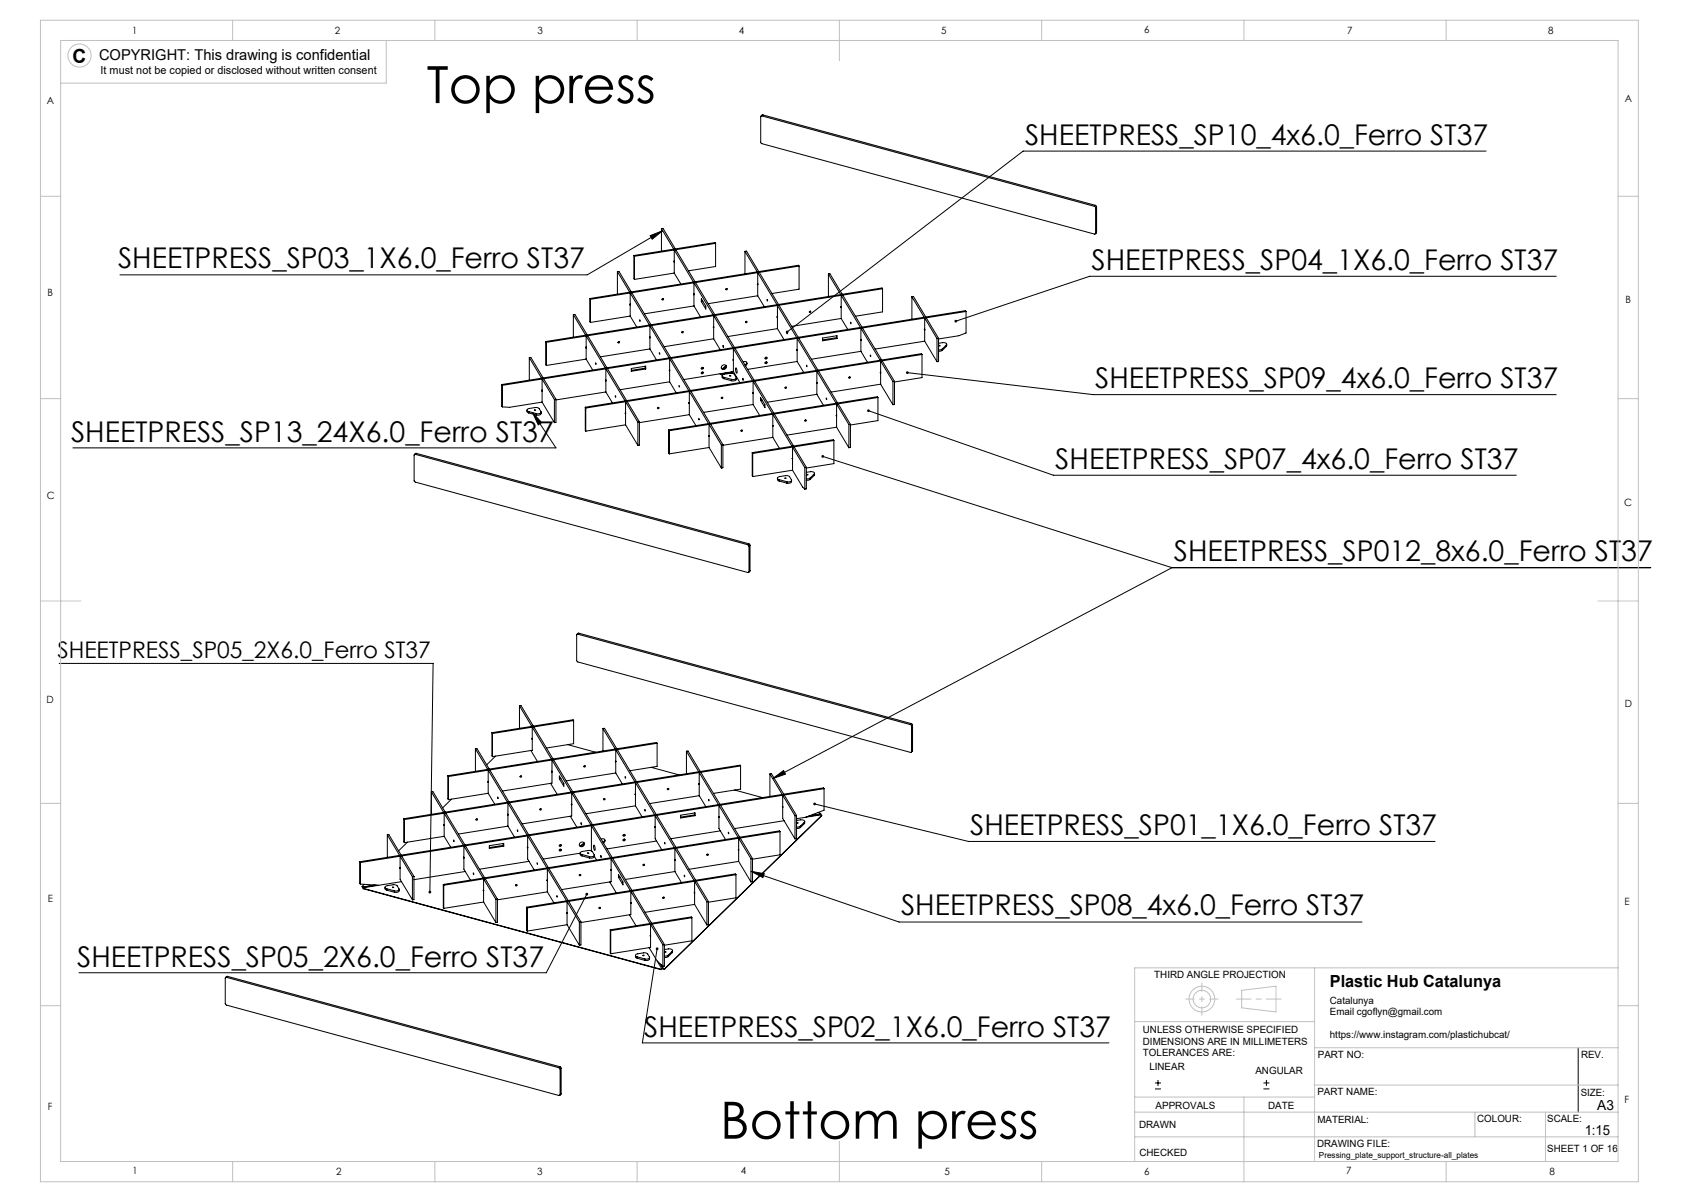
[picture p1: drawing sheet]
<svg xmlns="http://www.w3.org/2000/svg" width="420mm" height="297mm" viewBox="0 0 420 297" stroke-linecap="round" stroke-linejoin="round" font-family="sans-serif">
<g fill="none" stroke="#000" stroke-width=".25">
<path d="M188.3 28.6l-.3 .2v6.3l.3 .4 82.2 22.3 .3-.2M188.3 28.6l82.2 22.4M188.6 28.4l-.5 .3M188.6 28.4l-.3 .2M188.6 28.4l82.2 22.3M367.4 37.3h-114.5l-58.3 44.7M160.7 58.2l3.1-1.2-2.6 2.1zM163.5 56.5l.1 5.5M163.5 56.5l3.1 5.1M163.5 56.5l.4-.1 3 5.1M163.8 57l-18.6 10.9h-115.5M270.5 51l.3 .3"/>
<path d="M270.8 50.7l.3 .4M270.8 50.7l-.3 .3M270.8 51.3v6.3M271.1 57.4l-.3 .4M271.1 51.1l-.3 .2M271.1 57.4l-.3 .2M271.1 51.1v6.3M141.7 77.8l3.1 5M141.7 77.8l.4-.1 3.1 5.1M141.7 77.8v5.5M145.8 73.8l.1 .2M145.8 73.8l.1 5.9"/>
<path d="M145.9 74v5.7M152.6 67.1l3.1 5.1M152.6 67.1v5.6M152.6 67.1h.4l3 5M155.7 75.2l.1 .1M155.7 75.2h.1M155.8 75.2v.1M155.8 75.2v.1v-.1M155.8 75.2v-2.8l4.7 7.9M155.8 78.1l-9.9 1.6M155.8 75.3v2.8M155.8 78.1l1.6 2.7"/>
<path d="M155.8 75.2h.1M156.2 72.3l4.7 8M156.7 63.1l.1 .2M156.7 63.1l.1 5.9M156.8 63.3v5.7M158.1 79l.1 .4zM163.9 73.8l-.2 .1M166.6 64.6l.1 .1M166.6 64.5v.1M166.7 64.5v.2M166.7 64.5v.2l-.1-.1M166.7 67.5l-9.9 1.5"/>
<path d="M166.7 64.5v-2.7l4.7 7.9M166.7 64.7v2.8M166.7 67.5l1.6 2.7M166.7 64.6h-.1M167.1 61.7l4.7 7.9M171.5 72.7v.1M171.5 72.7h.1M171.5 72.7l.1 .1-.1-.1M171.5 72.7v-2.8l4.8 7.9M171.5 75.6l-12.2 1.9M171.5 72.8v2.8M171.5 75.6l1.7 2.7"/>
<path d="M171.6 72.7h-.1M171.9 69.8l4.8 7.9M173.4 73.8l1.1 1.9v.7l-1.1-1.9zM173.8 74.5h-.4M176.8 77.9l9.6 16.1M176.9 60.1v5.7l-6.7 1.1M176.9 60.1l-20.1 3.2M176.9 60.1l-.1-.2-20.1 3.2M179.7 71.3l-.3 .1M184.2 62.1l.3-.1 3.1 5.1M184.2 62.1v5.6M184.2 62.1l3 5.1"/>
<path d="M184.6 79.4l-.3 .1M187.2 70.2l.1 .1M187.3 70.2h.1M187.3 70.1v.2M187.3 70.1v.2v-.1M187.3 73.1l-12.2 1.9M187.3 70.1v-2.7l4.8 7.9M187.3 70.3v2.8M187.3 73.1l1.6 2.7M187.7 67.3l4.7 7.9M189.6 74l.1 .4zM192.1 78.3l.1 .1"/>
<path d="M192.1 78.3h.1M192.2 78.3v.1M192.2 78.3v.1v-.1M192.2 78.3v-2.8l9.6 16M192.2 78.4v2.8M192.2 78.3h.1M192.6 75.4l9.6 16.1M197.5 65.7v5.8l-6.7 1M197.5 65.7l-51.6 8.3M197.5 65.7l-.1-.2-51.6 8.3M200.3 76.9l-.2 .1M204.8 67.7h.4l3 5"/>
<path d="M204.8 67.7v5.6M204.8 67.7l3 5.1M207.9 75.8v.1M207.9 75.7v.2M207.9 75.7l.1 .2-.1-.1M207.9 78.7l-12.2 1.9M207.9 75.7v-2.7l9.7 16M207.9 75.9v2.8M207.9 78.7l1.7 2.7M208 75.8h-.1M208.3 72.9l9.7 16.1M210.3 79.6l.1 .4z"/>
<path d="M218.2 71.4l-.1-.2-83.2 13.2M218.2 71.4v5.7l-6.7 1M218.2 71.4l-83.1 13.2M225.4 73.3l6.2 10.4M225.4 73.3h.4l6.2 10.3M225.4 73.3v5.6M228.5 78.4l-15.4 2.4M238.8 77l-9.8 1.5M238.8 77v5.3l-1.7 .7-5.1 .8M238.8 77l-.1-.2-9.9 1.5M384.7 68.3h-115.3l-33.1 11.1M124 95l.2 .2"/>
<path d="M124 95l.2 5.5M124.2 95.2v5.3M124.2 95.2l9.8-1.6v2.8M130.8 88.4l6.2 10.3M130.8 88.4l.4-.1 6.2 10.4M130.8 88.4v5.5M133.9 93.4l-9.9 1.6M134 96.4h.1M134 96.4v.2M134 99.4l-8.1 1.2-1.7-.1M134 96.6v2.8M134 99.4l3 5"/>
<path d="M134.4 93.6l15.4-2.5v2.8M134.9 84.4l.2 .2M134.9 84.4l.2 5.9M135.1 84.6v5.7M137 98.7v5.7M137.4 98.7h-.4M137.4 98.7v5.7h-.4M144.9 85.8v.2M144.9 85.8v.2v-.2M144.9 83l9.6 16.1M144.9 83h.4l9.6 16M144.9 88.7l-9.8 1.6"/>
<path d="M144.9 83v2.8M144.9 86v2.7M144.9 88.7l1.6 2.7M147.2 89.7l.1 .3zM149.7 90.9l-15.4 2.5M149.7 93.9h.1M149.8 93.9v.2M149.8 96.9l-12.4 1.9M149.8 94.1v2.8M149.8 96.9l1.6 2.7M149.8 93.9h-.1M150.2 91.1l15.3-2.5v2.8"/>
<path d="M152.1 97.8l.1 .4zM153 84.4l-.2 .2M155 99.2l3.1 5.1M156.1 91l3.5-.5v.7l-3.5 .5zM159.5 91l.1 .2M159.5 91l-3.4 .5M159.5 90.5v.5M160.6 83.3l.1 .2M160.6 83.3h.1M160.7 83.3v.2M160.7 83.3v.2l-.1-.2M160.7 80.5l9.6 16"/>
<path d="M160.7 80.5l.3-.1 9.7 16.1M160.7 86.2l-12.3 2M160.7 80.5v2.8M160.7 83.5v2.7M160.7 86.2l1.6 2.7M160.7 83.3h-.1M163 87.1l.1 .4zM165.4 88.4l-15.4 2.5M165.5 91.4h.1M165.5 91.4v.2M165.5 94.3l-12.2 2M165.5 91.6v2.7"/>
<path d="M165.5 94.3l1.7 2.7M165.9 88.6l15.4-2.5v2.8M167.9 95.3v.3zM168.8 81.9l-.2 .2M170.3 99.6l.1 .1M170.4 99.5v.1M170.4 99.5v.2M170.4 99.5v.2v-.1M170.4 99.5v-2.8l4.8 8M170.4 99.7v2.8M170.8 96.7l4.7 7.9M173.7 90.8l-.3 .2"/>
<path d="M173.7 91.9l-.3 .3M176.3 80.8l.1 .1M176.4 80.8h.1M176.4 80.8v.1M176.4 80.8v.2v-.2M176.4 80.8v-2.8l9.7 16M176.4 83.7l-12.2 2M176.4 80.9v2.8M176.4 83.7l1.6 2.7M178 92.4l.7 .2M178.5 90.4a.61 .61 0 0 1 .8-.2 .61 .61 0 0 1 .2 .9 .61 .61 0 0 1-.8 .2l-.4-.3zM178.5 92.9l.1 .5 .4 .2"/>
<path d="M178.5 98.1l-.2 .2M178.8 85.4v.5zM179 93.2h-.2a.38 .38 0 0 1-.2-.5 .38 .38 0 0 1 .5-.2l1.6-.3 .7 .2 .6 1.1-.5 .3-.7-.1M179 93.2l1.8 .5M179 93.2v.4M179 93.6l1.8 .5M179 92.3h-.5M179 92.3v.2M179.4 90.3v.3l-.3 .4h-.8M179.4 90.5l-.8 .6M180.4 92.8l.3 .1zM180.4 92l-1.4 .3"/>
<path d="M180.4 92v.3M180.8 91.9l-.4 .1M180.8 93.7v.4M181 91.9l-.2 .3M181.2 85.9l-15.4 2.5M181.3 88.9h.1M181.3 88.9v.2M181.3 91.8l-12.3 2M181.3 89.1v2.7M181.3 91.8l1.6 2.7M181.3 89.1h.1M181.9 90.9l.3 .6-.1 .7-.2-.5z"/>
<path d="M182 93.4v.4l-.2 .2-1 .1M183.6 93.5l.1 .5zM183.7 89.5a.56 .56 0 0 1 .9 .1 .56 .56 0 0 1-.3 .8M184.5 89.5v.3l-.3 .4M186.1 97.1l.1 .1M186.1 97h.1M186.1 97l.1 .2zM186.2 97v.2M186.2 97v-2.8l4.7 8M186.2 99.9l-12.3 2M186.2 97.2v2.7M186.2 99.9l1.6 2.8"/>
<path d="M186.2 97h-.1M186.6 94.2l4.7 7.9M188 98.2l1.1 1.8v.7l-1.1-1.8zM188.4 98.8l-.4 .1M189.5 88.3l-.4 .2M189.5 89.4l-.4 .2M192.2 81.2l-12.3 2M192.2 81.2l1.6 2.7M194.3 95.6l-.2 .2M194.5 82.1l.1 .4zM197 86.4h.1M197.1 86.4v.1"/>
<path d="M197.1 83.6v2.8M197.1 86.5v2.8M197.1 89.3l-12.3 2M197.1 83.6l-15.4 2.5M197.1 83.6l-.2-.2-15.3 2.5M197.1 89.3l1.6 2.7M197.1 86.4h-.1M197.1 86.5h.1M199.4 90.2l.1 .4zM201.9 94.5v.2M201.9 94.5h.1M201.9 94.5l.1 .2-.1-.2"/>
<path d="M201.9 97.4l-12.2 2M201.9 94.5v-2.8l4.8 7.9M201.9 94.7v2.7M201.9 97.4l1.7 2.7M202.3 91.7l4.8 7.9M203.3 83.5l3.6-.5v.6l-3.6 .6zM204.3 98.4v.3zM206.8 83.4l-3.5 .6M206.8 83.4l.1 .2M206.8 83v.4M207.2 99.8l3 5.1M210.1 93.1l-.3 .2"/>
<path d="M212.8 83.9h.1M212.8 83.9v.1M212.8 81.1l-15.4 2.4M212.8 81.1v2.8M212.8 84v2.8M212.8 86.8l-12.2 2M212.8 81.1l-.1-.2-15.4 2.4M212.8 86.8l1.6 2.7M212.8 84h.1M213.2 81l15.4-2.4v2.8M215.2 87.7v.4zM217 98.2v5.7l-6.8 1.1"/>
<path d="M217 98.2l-51.6 8.2M217 98.2l-.1-.2-51.6 8.2M217.6 92l.1 .2M217.7 92h.1M217.7 92v.2M217.7 92v.2v-.2M217.7 94.9l-12.3 2M217.7 92v-2.8l3 5.1M217.7 92.2v2.7M217.7 94.9l3 5.1M218.1 89.2l3 5M220.7 94.3v5.7"/>
<path d="M221.1 94.2v5.7l-.4 .1M221.1 94.2l-.4 .1M224.3 92.1l46 5.4h114.4M227.9 87.6v5.7l-6.8 1.1M227.9 87.6l-83.1 13.2M227.9 87.6l-.1-.2-83.1 13.2M228.6 81.4h.1M228.6 81.4v.1M228.6 81.5v2.8M228.6 84.3l-12.3 2M228.6 84.3l3 5.1M228.6 81.5h.1"/>
<path d="M231.6 83.7v5.7M232 84.8l1.7-.1a.32 .32 0 0 1 .3 .2 .32 .32 0 0 1-.1 .4M232 83.6l-.4 .1M232 83.6v5.7l-.4 .1M232.1 85.4h.3zM232.9 86.2l-.9 .2M232.9 86.6l-.9 .2M232.9 86.2v.4M233.9 85.3l-1 .9M233.9 85.3v.3M233.9 85.6l-1 1M234 85.1l-.1 .5"/>
<path d="M102.7 112.3l-.3 .2v6.3l.3 .3 82.2 22.4 .3-.2M102.7 112.3l82.2 22.3M102.9 112l-.5 .3M102.9 112l-.2 .3M102.9 112l82.2 22.4M130.3 101.3v.5l.4 .2M130.7 101.7l-.1-.1a.38 .38 0 0 1-.3-.5 .38 .38 0 0 1 .5-.2l1.6-.2 .8 .1 .5 1.1-.4 .3h-.7M130.7 101.7l1.9 .5M130.7 101.7v.3M130.7 102l1.9 .5M131.6 101.9l5.8 8.8h-119.4M131.6 101.9l2.3 2.5-.9 .6z"/>
<path d="M132.1 101.3h.3zM132.6 102.2v.3M133.8 101.8l-.1 .5-.2 .2h-.9M144.7 100.6l.1 .2M144.7 100.6l.1 5.9M144.8 100.8v5.7M154.6 102.1v.1M154.6 102v.2M154.6 102l.1 .2zM154.6 105l-9.8 1.5M154.6 102v-2.7l3.1 5M154.6 102.2v2.8"/>
<path d="M154.6 105l3.1 5M154.7 102.1h-.1M157.7 104.3v5.7M158.1 104.3h-.4M158.1 104.3v5.7h-.4M162.8 100.7l-.3 .1M165.3 106.2l.1 .2M165.3 106.2l.1 5.9M165.4 106.4v5.7M170.4 102.5l-12.3 1.9M170.4 102.5l1.6 2.7M172.7 103.4l.1 .4z"/>
<path d="M175.2 107.7l.1 .1M175.2 107.7h.1M175.3 107.7v.1zM175.3 107.6v.2M175.3 110.6l-9.9 1.5M175.3 107.6v-2.7l3 5M175.3 107.8v2.8M175.3 110.6l3 5M175.7 104.8l3 5.1M178.3 109.9v5.7M178.7 109.9h-.4M178.7 109.9v5.7h-.4"/>
<path d="M183.4 106.3l-.2 .1M186 111.8l.1 .2M186 111.8l.1 6M186.1 112v5.8M191 105.2v.1M191 105.1v.1M191 105.1v.2M191 105.1l.1 .2-.1-.1M191 108.1l-12.3 1.9M191 105.1v-2.7l4.8 7.9M191 105.3v2.8M191 108.1l1.7 2.7"/>
<path d="M191.1 105.2h-.1M191.4 102.3l4.8 7.9M192.2 118.2v.4l.4 .3M192.6 118.5h-.1a.38 .38 0 0 1-.3-.5 .38 .38 0 0 1 .6-.2l1.5-.3 .8 .2 .6 1.1-.5 .2h-.7M192.6 118.5l1.9 .5M192.6 118.5v.4M192.6 118.9l1.9 .5M194 118.1l.3 .1zM194.5 119v.4M195.7 118.7v.4l-.3 .2-.9 .1M195.9 113.3v.1M195.9 113.2v.2"/>
<path d="M195.9 113.2v.2v-.1M195.9 113.2v-2.7l3.1 5M195.9 113.4v2.8M195.9 116.2l-9.8 1.6M195.9 116.2l2.5 4.2 .6 .5M195.9 113.3h.1M196.3 110.4l3 5.1M199 115.5v5.4M199.2 103.8l-.3 .1M199.3 116.7l1.7-.1a.32 .32 0 0 1 .3 .2 .32 .32 0 0 1 0 .3M199.3 115.5h-.3M199.3 115.5v5.3l-.3 .1"/>
<path d="M199.4 117.3h.3zM200.3 118.1l-1 .2M200.3 118.5l-1 .2M200.3 118.1v.4M201.3 117.1l-1 1M201.3 117.1v.4M201.3 117.5l-1 1M201.4 116.9l-.1 .6M203.4 112.8l86.3 27.5M206.1 108.8v5.8l-6.8 1M206.1 108.8l-20 3.2M206.1 108.8l-.1-.2-20 3.2"/>
<path d="M206.7 102.7l.1 .1M206.8 102.6v.1M206.8 102.6v.2M206.8 102.6v.2v-.1M206.8 102.6v-2.8l3 5.1M206.8 102.8v2.8M206.8 105.6l-12.2 1.9M206.8 105.6l3 5M209.8 104.9v5.7M210.2 104.9v5.7h-.4M210.2 104.9h-.4M214.7 101.5l45.7 15.9h114.4"/>
<path d="M184.9 134.6l.3 .4M185.1 134.4l.3 .3M185.1 134.4l-.2 .2M185.2 135v6.3M185.4 134.7l-.2 .3M185.4 134.7v6.3M142.8 156.7l-.2 .2v6.3l.2 .4 82.2 22.3 .3-.2M142.8 156.7l82.2 22.3M143.1 156.5l-.5 .3M143.1 156.5l-.3 .2M143.1 156.5l82.2 22.3M185.4 141l-.3 .4"/>
<path d="M185.4 141l-.2 .3M289.7 140.3h118.4M289.7 140.3l-98.7 52.1M14.6 163.9h92.5l-.8 56.5M128.4 174.4l.1 5.5M128.4 174.4l3.1 5.1M128.4 174.4l.4-.1 3 5.1M132 179.6l4.7 7.9M141.8 178l-20.1 3.2M141.8 178l-.1-.2-20.1 3.2M141.8 178v5.8l-6.7 1M225 179l.3 .4"/>
<path d="M225.3 178.8l.3 .4M225.3 178.8l-.3 .2M225.3 179.4v6.3M225.6 179.2l-.3 .2M225.6 179.2v6.3M106.6 195.7l3.1 5M106.6 195.7v5.5M106.6 195.7l.4-.1 3.1 5.1M110.7 191.7l.1 .2M110.7 191.7l.1 5.9M110.8 191.9v5.7M111.6 197.5l-2.2 2.1"/>
<path d="M117.5 185v5.6M117.5 185l3.1 5.1M117.5 185h.4l3.1 5M120.6 193.1l.1 .1M120.6 193.1h.1M120.7 193.1v.2v-.2M120.7 193.1v.1M120.7 196l1.6 2.7M120.7 190.3l4.7 7.9M120.7 190.3v2.8M120.7 193.2v2.8M120.7 190.3l.4-.1 4.7 8"/>
<path d="M120.7 196l-9.9 1.6M120.7 193.1h.1M121.6 181l.1 .2M121.6 181l.1 6M121.7 181.2v5.8M122.5 186.8l-2.2 2.2M123 196.9l.1 .4zM125.9 198.4l9.7 16M128.8 191.7l-.2 .1M131.2 185.4l1.7 2.7M131.5 182.5l.1 .1M131.5 182.5h.1"/>
<path d="M131.6 182.4v.2l-.1-.1M131.6 182.4v.2M131.6 182.4v-2.7l4.7 7.9M131.6 182.6v2.8l-9.9 1.6M131.6 182.5h-.1M133.7 199.8l-.2 .2M136.1 193.6l1.6 2.7M136.4 190.6l.1 .1M136.4 190.6h.1M136.5 190.6v.1l-.1-.1M136.5 190.6v.1M136.5 190.6v-2.8l4.7 7.9"/>
<path d="M136.5 190.7v2.8l-12.3 2M136.5 190.6h-.1M136.8 187.7l4.8 8M138.3 191.7l1.1 1.9v.7l-1.1-1.9zM138.7 192.4h-.4M140.3 184l6.9 1.9M141.2 198.7l.1 .2M141.3 198.7h.1M141.3 198.7v.2v-.2M141.3 198.7v.2M141.3 198.7v-2.8l4.8 7.9M141.3 198.9v2.7l-12.2 2"/>
<path d="M141.7 195.8l4.8 8M144.6 189.2l-.3 .1M149.1 180h.3l3.1 5M149.1 180v5.6M149.1 180l3 5.1M149.5 197.3l-.3 .2M152.1 188.1l.1 .1M152.2 188.1h.1M152.2 188.1v.1v-.1M152.2 188.1v.1M152.2 191l1.6 2.7M152.2 188.1v-2.8l4.8 7.9"/>
<path d="M152.2 188.2v2.8M152.2 191l-12.2 1.9M152.6 185.2l4.8 7.9M154.5 191.9l.1 .4zM157 196.2l.1 .1M157 196.2h.1M157.1 196.2v.2v-.2M157.1 196.2v.1M157.1 196.2v-2.8l9.6 16M157.1 196.3v2.8M157.1 199.1l1.6 2.7M157.1 199.1l-12.3 2"/>
<path d="M157.1 196.2h.1M157.5 193.3l9.6 16.1M161 189.6l6.9 1.9M162.4 183.7l-51.6 8.2M162.4 183.7l-.1-.2-51.6 8.2M162.4 183.7v5.7l-6.7 1M165.2 194.8l-.2 .1M169.7 185.6l3 5.1M169.7 185.6v5.6M169.7 185.6h.4l3 5M172.8 193.7v.1M172.8 193.7h.1"/>
<path d="M172.8 193.7l.1 .1-.1-.1M172.8 190.9l.4-.1 9.7 16.1M172.8 190.9l9.7 16M172.8 196.6l1.7 2.7M172.8 190.9v2.8M172.8 193.8v2.8M172.8 196.6l-12.2 2M172.9 193.7h-.1M175.2 197.5l.1 .4zM177.6 198.8l-15.4 2.5M178.1 198.9l15.4-2.4v2.8M181.6 195.2l6.9 1.9"/>
<path d="M183.1 189.3l-83.1 13.2M183.1 189.3l-.1-.2-83.2 13.2M183.1 189.3v5.7l-6.7 1M190.3 191.2l6.2 10.4M190.3 191.2h.4l6.2 10.3M190.3 191.2v5.6M191 192.4l2.7-2 .5 .9zM193.4 196.3l-15.4 2.5M193.5 199.3h.1M193.5 199.3v.1M193.5 199.4v2.8l3 5.1M193.5 199.4h.1"/>
<path d="M201.4 198.6l38 9.3h115.3M203.7 194.9l-.1-.2-9.8 1.5M203.7 194.9l-9.8 1.5M203.7 194.9v5.3l-4.5 1.7M225.6 185.5l-.3 .4M225.6 185.5l-.3 .2M89 212.9l.1 .2M89 212.9l.1 5.5M89.1 213.1l9.8-1.5v2.7M89.1 218.4l4.5 .3M89.1 213.1v5.3M89.5 219l.3 .2"/>
<path d="M89.8 219.4l.1 .2M89.8 219.1v.1M89.9 219.5l73.4 20M89.9 219.5v.1M89.9 219.6l73.4 20M90.1 218.5l-.6 .5 .3 .1M92.7 218.7l-2.9 .4M93 218.7l-3.2 .5M95.2 219.2v.5l.4 .2M95.6 219.6h-.1a.38 .38 0 0 1-.3-.5 .38 .38 0 0 1 .5-.3l1.6-.2 .8 .2 .5 1.1-.4 .2h-.7M95.6 219.6l1.9 .5M95.6 219.6v.3"/>
<path d="M95.6 219.9l1.9 .6M95.7 206.3l6.3 10.3M95.7 206.3l.4-.1 6.2 10.4M95.7 206.3v5.5M97 219.2l.3 .1zM98.7 219.8l-.1 .4-.2 .2-.9 .1M98.8 211.4l-9.8 1.5M98.9 214.3v.1M98.9 214.3v.2M98.9 214.5v2.8l3.1 5M99.3 217.8l-9.4 1.5v.2M99.3 211.5l15.4-2.5v2.8"/>
<path d="M99.8 202.3l.2 5.9M99.8 202.3l.2 .2M100 202.5v5.7M100.7 208.1l-2.2 2.1M102 216.6v5.7M102.3 216.6h-.3M102.3 216.6v5.7h-.3M109.6 218.5l.1 .2M109.6 218.5l.1 5.9M109.7 218.7v5.7M109.7 203.7l.1 .2M109.8 203.7h.1"/>
<path d="M109.8 203.7v.2v-.2M109.8 203.7v.2M109.8 206.6l1.6 2.7M109.8 203.9v2.7M109.8 206.6l-9.8 1.6M110.2 200.9l9.6 16-.4 .1-9.6-16.1v2.8M112.1 207.6l.1 .3zM114.6 208.9l-15.4 2.4M114.6 211.8v.1M114.7 211.8v.2M114.7 212v2.8l1.6 2.7M114.7 211.8l-.1 .1"/>
<path d="M115 215.3l-12.7 2.1M115.1 209l15.3-2.5v2.8M117 215.7l.1 .4zM117.9 202.3l-.2 .2M119.5 220v.1M119.5 220h.1M119.5 219.9l.1 .2zM119.5 219.9v.2M119.5 219.9v-2.7l3.1 5M119.6 220h-.1M119.9 217.1l3.1 5.1M121 209l3.5-.6v.7l-3.5 .5z"/>
<path d="M124.4 208.9l.1 .2M124.4 208.9l-3.4 .5M124.4 208.4v.5M125.5 201.2l.1 .2M125.5 201.2h.1M125.6 201.2v.2l-.1-.2M125.6 201.2v.2M125.6 201.2v-2.8l9.6 16.1M125.6 204.1l1.6 2.7M125.6 201.4v2.7M125.6 204.1l-12.3 2M125.6 201.2h-.1"/>
<path d="M127.7 218.6l-.3 .1M127.9 205.1l.1 .3zM130.3 206.3l-15.4 2.5M130.4 209.3h.1M130.4 209.3v.2M130.4 209.3l.1 .2M130.4 209.5v2.8l1.7 2.7M130.5 209.5h-.1M130.8 212.8l-12.3 2M132.8 213.2v.4zM135.2 217.5l.1 .1M135.3 217.4v.1"/>
<path d="M135.3 217.4v.2v-.1M135.3 217.4v.2M135.3 217.4v-2.7l4.8 7.9M135.3 217.6v2.8M135.3 217.5h.1M135.7 214.6l4.7 7.9M138.6 208.7l-.3 .2M138.6 209.8l-.3 .3M141 201.7l1.6 2.7M143.4 208.3a.61 .61 0 0 1 .8-.1 .61 .61 0 0 1 .2 .8 .61 .61 0 0 1-.8 .2l-.4-.3zM143.4 216.1l-.2 .1M143.7 203.3v.5z"/>
<path d="M143.9 211.1h-.2a.38 .38 0 0 1-.2-.5 .38 .38 0 0 1 .5-.2l1.6-.3 .7 .2 .6 1.1-.5 .3h-.7M143.9 211.5l-.4-.2-.1-.5-9.1 1.5M143.9 211.1l1.8 .6M143.9 211.1v.4M143.9 211.5l1.8 .5M144.3 208.2v.4l-.3 .3h-.8M144.4 208.4l-.9 .6M145.3 210.7l.3 .1zM145.7 211.7v.3M146.2 210.2v-6.2l4.8 7.9M146.2 210.2h.1M146.6 204l4.7 7.9"/>
<path d="M146.8 208.8l.3 .6-.1 .7-.2-.6zM146.9 211.3v.4l-.2 .2-1 .1M146.9 211.6l.6 .9M148.5 211.4l.1 .5zM148.6 207.4a.56 .56 0 0 1 .9 .1 .56 .56 0 0 1-.3 .8M149.4 207.4v.3l-.3 .4M150.7 217.9l1.7 2.7M151 215l.1 .1M151 214.9v.1M151 215l.1 .1zM151.1 214.9v.2M151.1 214.9v-2.8l4.7 8"/>
<path d="M151.1 215.1v2.8l-12.3 1.9M151.1 214.9l-.1 .1M151.5 212.1l4.7 7.9M152.9 216.1l1.1 1.8v.7l-1.1-1.8zM153.3 216.7l-.4 .1M154.4 206.2l-.4 .2M154.4 207.3l-.4 .3M159.2 213.5l-.2 .2M159.4 200l.1 .4zM161.8 201.3l-31.1 5M161.9 204.3h.1M162 204.3v.2"/>
<path d="M162 204.3v-2.8l-31.2 5M162 204.5v2.7l1.6 2.7M162 204.3h-.1M162 204.5h.1M162.3 207.8l-12.2 2M162.3 201.5l15.4-2.5v2.8M164.3 208.2l.1 .3zM166.8 212.5v.1M166.8 212.4h.1M166.8 212.4l.1 .2-.1-.2M166.8 212.4v.2M166.8 215.4l1.7 2.7"/>
<path d="M166.8 212.6v2.8M166.8 215.4l-12.2 1.9M167.2 209.6l4.8 7.9-.4 .1-4.8-8v2.8M168.2 201.4l3.6-.5v.6l-3.6 .6zM169.2 216.3v.4zM171.7 200.9v.5M171.7 201.4l-3.5 .5M171.7 201.4l.1 .1M172.1 217.7l3 5.1M175 211l-.3 .2M177.7 201.8h.1M177.7 201.8v.2"/>
<path d="M177.7 201.8l.1 .1M177.7 202v2.7l1.6 2.7M177.8 201.9l-.1 .1M178.1 205.3l-12.3 1.9M180.1 205.6v.4zM181.9 216.1l-51.6 8.2M181.9 216.1l-.1-.2-51.6 8.2M181.9 216.1v5.7l-6.8 1.1M182.5 209.9l.1 .2M182.6 209.9h.1M182.6 209.9v.2v-.2M182.6 209.9v.2"/>
<path d="M182.6 209.9v-2.8l3 5.1M182.6 210.1v2.7M182.6 212.8l3 5.1M182.6 212.8l-12.3 2M183 207.1l3 5M185.6 215.3l36.7 12.5h114.4M185.6 212.2v5.7M185.6 215.3l3.3 .6-.3 .9zM186 212.1v5.7l-.4 .1M186 212.1l-.4 .1M192.8 205.5l-83.1 13.2M192.8 205.5l-.1-.2-83.1 13.2"/>
<path d="M192.8 205.5v5.7l-6.8 1.1M193.8 202.8l-12.2 1.9M196.5 201.6v5.7M196.9 202.7l1.7-.1a.32 .32 0 0 1 .3 .2 .32 .32 0 0 1-.1 .4M196.9 201.5v5.7l-.4 .1M196.9 201.5l-.4 .1M197 203.3h.3zM197.8 204.1l-.9 .2M197.8 204.5l-.9 .2M197.8 204.1v.4M198.8 203.2l-1 .9M198.8 203.5l-1 1"/>
<path d="M198.8 203.2v.3M198.9 203l-.1 .5M202.1 200.8l.7 .2-.1 .2M202.7 201.2l-3 .5M202.7 201.2l-2.6 .4M202.7 201.2h.1M202.9 201.1l-.2 .1M203.1 201.5l-.2-.2-6 1M203.1 201.5l-38.8 37.8M203.1 201.5v.1M203.1 201.6l-38.8 37.8M203.1 201.4v.2"/>
<path d="M97.5 220.1v.4M119.5 220.1v2.8M119.5 222.9l3.1 5M119.5 222.9l-9.8 1.5M122.6 222.2v5.7M123 222.2h-.4M123 222.2v5.7h-.4M130.2 224.1l.1 .2M130.2 224.1l.1 6M130.3 224.3v5.8M135.3 220.4l1.6 2.7M135.3 220.4l-12.3 1.9"/>
<path d="M137.6 221.3l.1 .4zM140.1 225.6l.1 .1M140.2 225.6v.1zM140.2 225.5v.2M140.2 225.5v-2.7l3 5M140.2 225.7v2.8M140.2 228.5l3 5.1M140.2 228.5l-9.9 1.6M140.2 225.6h.1M140.6 222.7l3 5.1M143.2 227.8v5.8M143.6 227.8h-.4"/>
<path d="M143.6 227.8v5.7l-.4 .1M145.1 220.9l-10.1 19.5h-115.5M148.3 224.2l-.2 .1M150.9 229.8l.1 .2M150.9 229.8l.1 5.9M151 230v5.7M155.6 226l1.6 2.7M155.9 223.1v.1M155.9 223.1h.1M155.9 223l.1 .2-.1-.1M155.9 223v.2M155.9 223v-2.7l4.8 7.9"/>
<path d="M155.9 223.2v2.8l-12.3 1.9M156 223.1h-.1M156.3 220.2l4.8 7.9M157.1 236.1v.5l.4 .2M157.5 236.4h-.1a.38 .38 0 0 1-.3-.5 .38 .38 0 0 1 .6-.2l1.5-.3 .8 .2 .6 1.1-.5 .3-.7-.1M157.5 236.4l1.9 .5M157.5 236.4v.4M157.5 236.8l1.9 .5M158.9 236l.3 .1zM159.4 236.9v.4M160.5 234.2l3.1 5.2-.3 .1M160.6 236.6v.4l-.3 .2-.9 .1"/>
<path d="M160.7 231.2l.1 .1M160.8 231.2h.1M160.8 231.2v.1v-.1M160.8 231.2v.1M160.8 231.2v-2.8l3.1 5.1M160.8 231.3v2.8l-9.8 1.6M161.2 228.3l3 5.1M162.4 234.4l-3.6 23.3h115.3M162.5 237.5l1.4 1.3M163.3 238.2l.7 1.2M163.3 239.5v.1M163.4 238.4l.6 .9"/>
<path d="M163.6 239.4l-.3 .2M163.9 233.5v5.3M164 239.3h.3M164 239.4h.3M164 239.3v.1M164.1 221.7l-.3 .1M164.2 234.6l1.7-.1a.32 .32 0 0 1 .3 .2 .32 .32 0 0 1 0 .4M164.2 233.4l-.3 .1M164.2 233.4v5.3l-.3 .1M164.3 235.2h.3zM164.3 239.3v.1M165.2 236.4l-1 .2"/>
<path d="M165.2 236l-1 .2M165.2 236v.4M166.2 235.1l-1 .9M166.2 235.1v.3M166.2 235.4l-1 1M166.3 234.9l-.1 .5M171 226.8l-20 3.2M171 226.8l-.1-.2-20 3.2M171 226.8v5.7l-6.8 1.1M171.6 220.6l.1 .1M171.7 220.5v.1M171.7 220.5v.2v-.1"/>
<path d="M171.7 220.5v.2M171.7 220.5v-2.7l3 5M171.7 223.5l3 5M171.7 220.7v2.8M171.7 223.5l-12.2 1.9M171.7 220.6h.1M174.7 222.8v5.7M175.1 222.8h-.4M175.1 222.8v5.7h-.4M56 241.5l-.3 .2v6.3l.3 .3 82.2 22.4 .3-.2M56 241.5l82.2 22.3M56.2 241.2l-.5 .3"/>
<path d="M56.2 241.2l-.2 .3M56.2 241.2l82.2 22.4M390.1 258.9v15.9M138.2 263.8l.3 .4M138.4 263.6l.3 .3M138.4 263.6l-.2 .2M138.5 264.2v6.3M138.7 270.2l-.3 .4M138.7 263.9l-.2 .3M138.7 270.2l-.2 .3M138.7 263.9v6.3M285.5 269.1h1.5"/>
<path d="M285.5 267.6h1.5M286.3 266.9v1.4M312.3 269.1h1.5M312.3 267.6h1.5M313.1 266.8v1.5"/>
<circle cx="163.8" cy="73.9" r=".18"/>
<circle cx="179.6" cy="71.4" r=".18"/>
<circle cx="184.5" cy="79.6" r=".18"/>
<circle cx="200.2" cy="77" r=".18"/>
<circle cx="153" cy="84.6" r=".18"/>
<circle cx="168.7" cy="82.1" r=".18"/>
<circle cx="173.6" cy="91" r=".25"/>
<circle cx="173.6" cy="92.2" r=".25"/>
<circle cx="178.5" cy="98.3" r=".18"/>
<circle cx="189.4" cy="88.5" r=".25"/>
<circle cx="189.4" cy="89.7" r=".25"/>
<circle cx="194.3" cy="95.8" r=".18"/>
<circle cx="210" cy="93.3" r=".18"/>
<circle cx="162.7" cy="100.8" r=".18"/>
<circle cx="183.4" cy="106.5" r=".18"/>
<circle cx="199.1" cy="103.9" r=".18"/>
<circle cx="128.7" cy="191.9" r=".18"/>
<circle cx="133.6" cy="200" r=".18"/>
<circle cx="144.5" cy="189.3" r=".18"/>
<circle cx="149.4" cy="197.5" r=".18"/>
<circle cx="165.1" cy="195" r=".18"/>
<circle cx="117.9" cy="202.5" r=".18"/>
<circle cx="127.6" cy="218.8" r=".18"/>
<circle cx="138.5" cy="210.1" r=".25"/>
<circle cx="138.5" cy="208.9" r=".25"/>
<circle cx="143.4" cy="216.2" r=".18"/>
<circle cx="154.3" cy="207.6" r=".25"/>
<circle cx="154.3" cy="206.4" r=".25"/>
<circle cx="159.2" cy="213.7" r=".18"/>
<circle cx="174.9" cy="211.2" r=".18"/>
<circle cx="148.3" cy="224.4" r=".18"/>
<circle cx="164" cy="221.9" r=".18"/>
</g>
<g fill="none" stroke="#c0c0c0" stroke-width=".25">
<path d="M10 5h395v287h-395zM15 10h385v277h-385zM57.5 5v5M95.5 10v10.5h-80.5M107.5 5v5M157.5 5v5M207.5 5v10M257.5 5v5M307.5 5v5M357.5 5v5M10 48.5h5M400 48.5h5"/>
<path d="M10 98.5h5M400 98.5h5M10 148.5h10M395 148.5h10M10 198.5h5M400 198.5h5M325 239.1v47.9M400 239.1h-119.5v47.9M10 248.5h5M280.5 252.4h44.5M306.9 244.7l8.5-1v6.3l-8.5-1zM325 258.9h75"/>
<path d="M400 248.5h5M280.5 274.8h119.5M280.5 271.1h44.5M307.5 271.1v20.9M324.8 268.1h75.2M364.6 274.8v6.1M382 274.8v12.2M57.5 287v5M107.5 287v5M157.5 287v5M207.5 282v10M257.5 287v5"/>
<path d="M280.5 280.9h119.5M357.5 287v5"/>
<circle cx="19.7" cy="13.7" r="2.86"/>
<circle cx="297.1" cy="246.9" r="2.17"/>
<circle cx="297.1" cy="246.9" r="3.2"/>
</g>
<path d="M293.1 246.9h8M297.1 250.9v-8" fill="none" stroke="#c0c0c0" stroke-width=".25" stroke-dasharray="15.2 1.3 1.3 1.3" stroke-dashoffset="13.1"/>
<path d="M305.6 246.9h11.1" fill="none" stroke="#c0c0c0" stroke-width=".25" stroke-dasharray="15.2 1.3 1.3 1.3" stroke-dashoffset="11.6"/>
<g fill="#000">
<path d="M106 220.2a.34 .34 0 0 1 .6 .1 .34 .34 0 0 1-.3 .5v-.4v.4l-.4-.3z"/>
<path d="M201.1 198.4l-.1 .2h.4h-.4a.34 .34 0 0 0 .4 .4 .34 .34 0 0 0 .3-.5 .34 .34 0 0 0-.6-.1zM162.2 234.2a.34 .34 0 0 0 .1 .5 .34 .34 0 0 0 .5-.2 .34 .34 0 0 0-.3-.4l-.1 .3 .1-.3zM144.8 220.7a.34 .34 0 0 0 0 .5 .34 .34 0 0 0 .5-.1 .34 .34 0 0 0-.1-.5l-.1 .3 .1-.3zM185.6 215.3l3.3 .6-.3 .9zM236 79.1v.4l.3-.1-.3 .1a.34 .34 0 0 0 .5 .2 .34 .34 0 0 0 0-.6 .34 .34 0 0 0-.5 0zM160.7 58.2l3.1-1.2-2.6 2.1zM214.5 101.2l-.1 .2 .3 .1-.3-.1a.34 .34 0 0 0 .3 .4 .34 .34 0 0 0 .3-.4 .34 .34 0 0 0-.5-.2zM224.1 91.8l-.1 .2 .3 .1-.3-.1a.34 .34 0 0 0 .3 .4 .34 .34 0 0 0 .3-.5 .34 .34 0 0 0-.5-.1zM194.4 81.8l-.1 .4 .3-.2-.3 .2a.34 .34 0 0 0 .5 .1 .34 .34 0 0 0 0-.5 .34 .34 0 0 0-.4 0zM131.6 101.9l2.3 2.5-.9 .6zM203.2 112.5l-.1 .2 .3 .1-.3-.1a.34 .34 0 0 0 .3 .4 .34 .34 0 0 0 .3-.5 .34 .34 0 0 0-.5-.1zM191 192.4l2.7-2 .5 .9z"/>
</g>
<g font-size="12.7">
<text x="105.5" y="25.5">Top press</text>
<text x="178" y="281.4">Bottom press</text>
</g>
<g font-size="7.1">
<text x="253.4" y="35.8">SHEETPRESS_SP10_4x6.0_Ferro ST37</text>
<text x="29.2" y="66.3">SHEETPRESS_SP03_1X6.0_Ferro ST37</text>
<text x="269.8" y="66.7">SHEETPRESS_SP04_1X6.0_Ferro ST37</text>
<text x="270.7" y="96">SHEETPRESS_SP09_4x6.0_Ferro ST37</text>
<text x="17.6" y="109.1">SHEETPRESS_SP13_24X6.0_Ferro ST37</text>
<text x="260.9" y="115.8">SHEETPRESS_SP07_4x6.0_Ferro ST37</text>
<text x="290.2" y="138.7">SHEETPRESS_SP012_8x6.0_Ferro ST37</text>
<text x="239.8" y="206.4">SHEETPRESS_SP01_1X6.0_Ferro ST37</text>
<text x="222.7" y="226.2">SHEETPRESS_SP08_4x6.0_Ferro ST37</text>
<text x="19.1" y="238.9">SHEETPRESS_SP05_2X6.0_Ferro ST37</text>
<text x="159.2" y="256.2">SHEETPRESS_SP02_1X6.0_Ferro ST37</text>
</g>
<text font-size="5.6" x="14.2" y="162.7">SHEETPRESS_SP05_2X6.0_Ferro ST37</text>
<text font-size="4.8" x="17.9" y="15.5">C</text>
<text font-size="4.1" x="328.7" y="244">Plastic Hub Catalunya</text>
<text font-size="3.7" x="24.5" y="14.8">COPYRIGHT: This drawing is confidential</text>
<g font-size="3.4">
<text x="394.8" y="274.2">A3</text>
<text x="391.7" y="280.4">1:15</text>
</g>
<text font-size="2.7" x="24.9" y="18.4">It must not be copied or disclosed without written consent</text>
<g font-size="2.5">
<text x="32.7" y="8.3">1</text>
<text x="82.7" y="8.3">2</text>
<text x="132.9" y="8.3">3</text>
<text x="182.7" y="8.3">4</text>
<text x="232.7" y="8.3">5</text>
<text x="282.8" y="8.3">6</text>
<text x="333" y="8.4">7</text>
<text x="382.8" y="8.3">8</text>
<text x="11.6" y="25.7">A</text>
<text x="401.7" y="25.3">A</text>
<text x="11.8" y="73">B</text>
<text x="401.8" y="75">B</text>
<text x="11.6" y="123.2">C</text>
<text x="401.5" y="125">C</text>
<text x="11.5" y="173.7">D</text>
<text x="401.6" y="174.6">D</text>
<text x="11.8" y="223">E</text>
<text x="401.6" y="223.7">E</text>
<text x="285.3" y="241.8">THIRD ANGLE PROJECTION</text>
<text x="328.7" y="248">Catalunya</text>
<text x="328.7" y="250.8">Email cgoflyn@gmail.com</text>
<text x="282.5" y="255.3">UNLESS OTHERWISE SPECIFIED</text>
<text x="328.7" y="256.4">https://www.instagram.com/plastichubcat/</text>
<text x="282.5" y="258.1">DIMENSIONS ARE IN MILLIMETERS</text>
<text x="282.5" y="260.9">TOLERANCES ARE:</text>
<text x="325.8" y="261.3">PART NO:</text>
<text x="390.8" y="261.4">REV.</text>
<text x="284.1" y="264.5">LINEAR</text>
<text x="310.3" y="265.3">ANGULAR</text>
<text x="11.8" y="274.3">F</text>
<text x="285.7" y="274.1">APPROVALS</text>
<text x="313.5" y="274">DATE</text>
<text x="325.7" y="270.5">PART NAME:</text>
<text x="390.8" y="270.7">SIZE:</text>
<text x="401.6" y="272.7">F</text>
<text x="281.6" y="278.8">DRAWN</text>
<text x="325.7" y="277.5">MATERIAL:</text>
<text x="365.2" y="277.3">COLOUR:</text>
<text x="382.5" y="277.2">SCALE:</text>
<text x="281.7" y="285.5">CHECKED</text>
<text x="325.6" y="283.5">DRAWING FILE:</text>
<text x="382.5" y="284.8">SHEET 1 OF 16</text>
<text x="32.8" y="290.2">1</text>
<text x="83.1" y="290.3">2</text>
<text x="132.8" y="290.3">3</text>
<text x="183.1" y="290.2">4</text>
<text x="233.5" y="290.2">5</text>
<text x="282.9" y="290.3">6</text>
<text x="332.8" y="290.2">7</text>
<text x="383" y="290.3">8</text>
</g>
<text font-size="2.1" x="326" y="286.2">Pressing_plate_support_structure-all_plates</text>
</svg>
